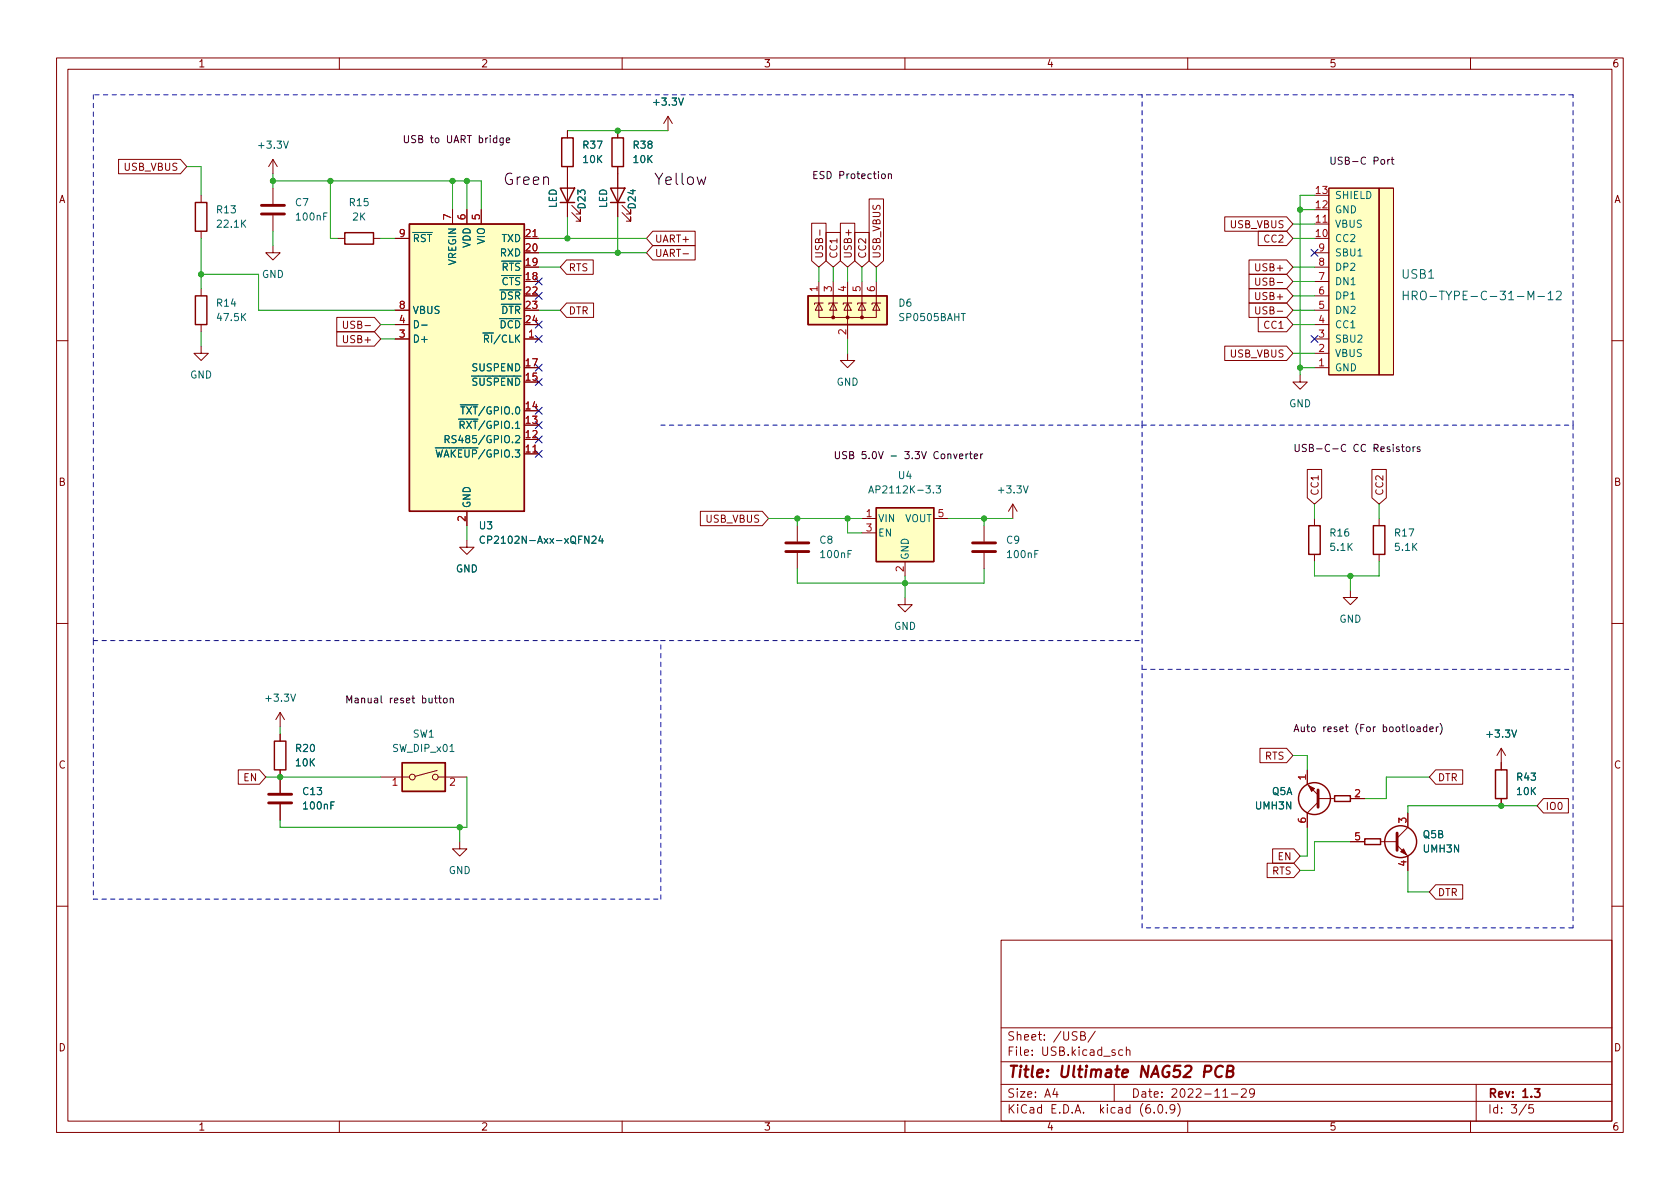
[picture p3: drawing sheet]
<svg xmlns="http://www.w3.org/2000/svg" width="297mm" height="210mm" viewBox="0 0 297 210" stroke-linecap="round" stroke-linejoin="round" font-family="sans-serif">
<g fill="none" stroke="#840000" stroke-width=".18">
<path d="M10 10.2h277v190.1h-277zM12 12.2h273v186.1h-273zM60 10.2v2M110 10.2v2M160 10.2v2M210 10.2v2M260 10.2v2M21 28.2h10.9l1.1 1.3-1.1 1.2h-10.9zM35.6 34.5v1.3M48.3 28.2v2.5M48.3 33.3v2.8M48.3 38.1v2.8"/>
<path d="M48.3 28.2l-.8 1.3M48.3 28.2l.7 1.3M80 37.1v2.5M82.5 37.1v2.5M85.1 37.1v2.5M100.3 23.1v1.3M100.3 29.5v8.8M101.1 37.6l1.5 1.5v-.8v.8h-.7M101.1 36.3l1.5 1.5v-.7v.7h-.7M109.2 23.1v1.3M109.2 29.5v8.8M110 37.6l1.5 1.5v-.8v.8h-.8"/>
<path d="M110 36.3l1.5 1.5v-.7v.7h-.8M118.1 20.6l-.8 1.2M118.1 20.6v2.5M118.1 20.6l.8 1.2M143.5 39.5h2.6v6.6l-1.3 1.1-1.3-1.1zM148.6 39.5h2.5v6.6l-1.2 1.1-1.3-1.1zM153.7 35.2h2.5v10.9l-1.3 1.1-1.2-1.1zM216.5 38.3h11l1.1 1.3-1.1 1.3h-11zM232.4 39.6h2.5M234.9 33.3h8.9v33h-8.9zM243.8 33.3h2.6v33h-2.6zM35.6 40.9v1.3"/>
<path d="M35.6 51v1.3M35.6 57.4v1.3M48.3 43.4v1.3h1.2l-1.2 1.3-1.3-1.3h1.3M59.5 58.7h6.7l1.1 1.2-1.1 1.3h-6.7zM59.5 56.1h6.7l1.1 1.3-1.1 1.3h-6.7zM59.7 42.2h1.3M60.7 56.8v1l.3 .3h.2l.3-.3v-1M66 42.2h1.3M69.8 59.9h2.6M69.8 42.2h2.6M69.8 57.4h2.6M69.8 54.9h2.6"/>
<path d="M92.7 59.9h2.5M92.7 42.2h2.5M100.2 53.6h4.7v2.5h-4.7l-1.1-1.2zM100.2 46h4.7v2.5h-4.7l-1.1-1.3zM115.4 40.9h7.5v2.5h-7.5l-1.1-1.2zM115.4 43.4h7.5v2.6h-7.5l-1.1-1.3zM120.8 44.9h.9M144.8 53.6v2.5h2.5M144.8 53.6l.6 1.3h-1.3zM144.8 49.8v3.8M145 40.7v.9M145.5 53.6h-1.5v.2"/>
<path d="M146 41.1h2.6v5l-1.3 1.1-1.3-1.1zM147.3 53.6v2.5h5.1v-2.5M147.3 53.6l.7 1.3h-1.3zM147.3 49.8v3.8M148.1 53.6h-1.5v.2M149.9 53.6l.6 1.3h-1.3zM149.9 49.8v10.1M150.6 53.6h-1.5v.2M151.1 41.1h2.6v5l-1.3 1.1-1.3-1.1zM152.4 53.6l.6 1.3h-1.2zM152.4 49.8v3.8M153.2 53.6h-1.6v.2"/>
<path d="M154.9 53.6v2.5h-2.5M154.9 53.6l.7 1.3h-1.3zM154.9 49.8v3.8M155.7 53.6h-1.5v.2M220.8 48.5h6.7l1.1 1.3-1.1 1.2h-6.7zM220.8 53.6h6.7l1.1 1.3-1.1 1.2h-6.7zM220.8 51h6.7l1.1 1.3-1.1 1.3h-6.7zM220.8 46h6.7l1.1 1.2-1.1 1.3h-6.7zM222 49.2v1l.3 .2h.2l.2-.2v-1M222 54.3v1l.3 .2h.2l.2-.2v-1M222.5 56.1h5l1.1 1.3-1.1 1.3h-5zM222.5 40.9h5l1.1 1.3-1.1 1.2h-5z"/>
<path d="M232.4 59.9h2.5M232.4 57.4h2.5M232.4 54.9h2.5M232.4 52.3h2.5M232.4 49.8h2.5M232.4 47.2h2.5M232.4 44.7h2.5M10 60.2h2M35.6 61.2v1.3h1.2l-1.2 1.2-1.3-1.2h1.3M149.9 62.5v1.2h1.2l-1.2 1.3-1.3-1.3h1.3M216.5 61.2h11l1.1 1.3-1.1 1.2h-11zM229.9 66.3v1.3h1.2l-1.2 1.2-1.3-1.2h1.3"/>
<path d="M232.4 65h2.5M232.4 62.5h2.5M285 60.2h2M82.5 95.5v1.3h1.3l-1.3 1.2-1.2-1.2h1.2M82.5 90.4v2.6M92.7 80.3h2.5M123.8 90.4h11l1.1 1.3-1.1 1.3h-11zM141 93v2.8M141 97.8v2.8M152.4 91.7h2.5M152.4 94.2h2.5M160 99.3v2.5"/>
<path d="M165.1 91.7h2.5M174 93v2.8M174 97.8v2.8M179.1 89.1l-.8 1.3M179.1 89.1v2.6M179.1 89.1l.7 1.3M231.1 83h2.6v5l-1.3 1.1-1.3-1.1zM232.4 91.7v1.3M232.4 98v1.3M242.6 83h2.5v5l-1.3 1.1-1.2-1.1zM243.8 91.7v1.3M243.8 98v1.3"/>
<path d="M10 110.2h2M160 105.7v1.2h1.3l-1.3 1.3-1.3-1.3h1.3M238.8 104.4v1.3h1.2l-1.2 1.2-1.3-1.2h1.3M285 110.2h2M42.1 136.1h3.8l1.1 1.3-1.1 1.3h-3.8zM49.5 126v2.5M49.5 129.8v1.3M49.5 136.1v4.1M49.5 126l-.7 1.2M49.5 126l.8 1.2M67.3 137.4h5.1M77.3 136.2l-3.9 1.1"/>
<path d="M77.5 137.4h5M222.8 132.3h4.7l1.1 1.3-1.1 1.3h-4.7zM231.1 136.1v2.6l1.9 1.9M253.8 136.1h4.8v2.6h-4.8l-1.1-1.3zM265.4 132.3v3.8M265.4 132.3l-.7 1.3M265.4 132.3l.8 1.3M49.5 142.2v2.8M81.3 148.8v1.3h1.2l-1.2 1.3-1.3-1.3h1.3M224 152.6h4.8l1.1 1.3-1.1 1.3h-4.8zM225 150.1h3.8l1.1 1.3-1.1 1.2h-3.8zM233 141.2h3"/>
<path d="M233 141.9l-1.9 1.9v2.5M238.8 148.8h2.5M238.8 141.2h2.5M244.1 148.8h2.9M247 149.5l1.9 1.9v2.5M248.9 143.8v2.5l-1.9 1.9M253.8 156.5h4.8v2.5h-4.8l-1.1-1.3zM265.4 141.2v1.3M272.9 141.2h4.4v2.6h-4.4l-1.1-1.3zM10 160.2h2M177 166.3h108v32h-108zM285 160.2h2"/>
<path d="M60 198.3v2M110 198.3v2M160 198.3v2M177 194.8h108M177 191.8h108M177 187.8h108M177 181.8h108M186.5 192.5l-.4 1h1M186.9 193v1M191.1 183.1h.5l.2-.1 .1-.3-.2-.2-.6-.1v1.5h.5l.3-.3a.39 .39 0 0 0-.3-.5M193.6 182.4l-1.2 1.9M197 191.8v3"/>
<path d="M198.5 185.7l-.4-.1-.3 .3v.4l.1 .3h.6M199.1 185.8l.3-.2 .3 .1 .1 .9M199.1 185.1v1.5M204.1 196.7v.1M204.9 195.4l.2-.1a.81 .81 0 0 1 .6 .7 .81 .81 0 0 1-.3 .8h-.2a.81 .81 0 0 1-.6-.6 .81 .81 0 0 1 .3-.8zM206.2 196.7v.1M207.7 196l-.3 .3h-.3l-.2-.3 .1-.6 .4-.1 .2 .2a.99 .99 0 0 1-.3 1.3h-.3M208.2 195.1a1.72 1.72 0 0 1 0 2.3M210 198.3v2M216.2 194h.9M217.7 193.5h1.2M219.5 192.7l.6-.2 .2 .2 .1 .3-1 1h1"/>
<path d="M221.8 193.2l-.3 .3-.4-.1-.2-.2 .2-.6 .4-.1 .2 .2a.99 .99 0 0 1-.3 1.3h-.3M260 198.3v2M261 191.8v6.5M269.9 195.3l-1.3 1.9M271.1 195.3h-.7l-.1 .7 .2-.1 .5 .1 .2 .2-.1 .5-.2 .1-.6-.1"/>
<circle cx="72.9" cy="137.4" r=".51"/>
<circle cx="77" cy="137.4" r=".51"/>
</g>
<path d="M271.3 192.5h1l-.5 .6 .4 .1v.7l-.2 .1h-.4l-.3-.1" fill="none" stroke="#840000" stroke-width=".3"/>
<path d="M213 189.5h.7a.55 .55 0 0 0 .5-.5 .55 .55 0 0 0-.3-.5h-.8l-.3 2M216.2 188.7a.88 .88 0 0 0-1-.1 .88 .88 0 0 0-.3 1 .69 .69 0 0 0 .3 .8 .69 .69 0 0 0 .8-.1M217 189.4l.8-.1a.46 .46 0 0 0 .3-.4 .46 .46 0 0 0-.3-.4h-.7l-.3 2h.8a.53 .53 0 0 0 .5-.5 .53 .53 0 0 0-.5-.6" fill="none" stroke="#840000" stroke-width=".4"/>
<path d="M46.2 37.8h4.1M46.2 36.3h4.1M138.9 97.5h4.1M138.9 96h4.1M172 97.5h4M172 96h4M233 139.7v3M47.5 142h4.1M47.5 140.5h4.1M247 147.3v3.1" fill="none" stroke="#840000" stroke-width=".51"/>
<g fill="#ffffc2" stroke="#ffffc2" stroke-width=".18">
<path d="M72.4 39.6h20.3v50.8h-20.3z"/>
<path d="M243.8 33.3h2.6v33h-2.6z"/>
<path d="M234.9 33.3h8.9v33h-8.9z"/>
<path d="M142.9 52.3h13.9v5.1h-13.9z"/>
<path d="M71.1 134.9h7.6v5h-7.6z"/>
<path d="M154.9 89.8h10.2v9.5h-10.2z"/>
</g>
<g fill="none" stroke="#840000" stroke-width=".25">
<path d="M34.5 35.8h2.1v5.1h-2.1zM72.4 39.6h20.3v50.8h-20.3zM99.1 33.3h2.5l-1.3 2.5zM99.1 35.8h2.5M99.3 24.4h2v5.1h-2zM107.9 33.3h2.6l-1.3 2.5zM107.9 35.8h2.6M108.2 24.4h2v5.1h-2zM34.5 52.3h2.1v5.1h-2.1zM61 41.1h5v2.1h-5zM142.9 52.3h13.9v5.1h-13.9zM154.9 89.8h10.2v9.5h-10.2z"/>
<path d="M231.4 93h2v5h-2zM242.8 93h2.1v5h-2.1zM48.5 131.1h2v5h-2zM71.1 134.9h7.6v5h-7.6zM264.4 136.1h2v5.1h-2zM236 140.7h2.8v1h-2.8zM241.3 148.3h2.8v1h-2.8z"/>
<circle cx="232.4" cy="141.2" r="2.82"/>
<circle cx="247.6" cy="148.8" r="2.82"/>
</g>
<g fill="none" stroke="#006464" stroke-width=".18">
<path d="M74.5 57.5h1M248.1 51.5v1.5M248.1 52.2h.9M249 51.5v1.5M249.7 52.3l.7-.1 .2-.2-.1-.4-.2-.1h-.6v1.5M250.1 52.3l.5 .7M273.7 51.9l.5-.4v1.5M273.7 53h.9M275.2 51.6l.6-.1 .2 .1v.3v.2l-.9 .9h.9M78.7 77.7l.6-.1 .1-.2v-.3l-.7-.1v1.3M79 77.7l.4 .6M80.6 77.1l-.4-.1-.2 .1v.4l.5 .2 .1 .4-.2 .2-.5-.1"/>
<path d="M85.7 94.9a.6 .6 0 0 0-.9 .4 .6 .6 0 0 0 .6 .8l.3-.1M104.7 94.9l.5-.1 .2 .4-.8 .9h.8M106.2 94.7l-.3 .9h.8M106.5 95.2v.9M153.6 87.2l.4-1.3 .5 1.3M153.7 86.8h.6M165.5 85.9h.8l-.4 .5 .3 .1v.6l-.1 .1-.6-.1"/>
</g>
<g fill="#840000" stroke="#840000" stroke-width=".18">
<path d="M247.6 150.6l.6-.5 .5 1z"/>
<path d="M231.4 138.9l1 .5-.5 .5z"/>
<circle cx="147.3" cy="56.1" r=".25"/>
<circle cx="149.9" cy="56.1" r=".25"/>
<circle cx="152.4" cy="56.1" r=".25"/>
</g>
<g fill="none" stroke="#0f0f0f" stroke-width=".18">
<path d="M89 24.4v1l-.3 .3-.3-.1M89 24.5l-.4-.1-.2 .2 .1 .6h.5M89.5 24.8l.6-.1v-.2l-.4-.1-.2 .2 .1 .6h.5M123.3 31.3l.3 1.3 .4-.9 .4 .9 .4-1.3M156 30.8l.3-.1 .2 .3v.3l-.2 .3-.3-.1-.1-.2zM157.1 30.9l.2-.2 .3 .1v.8M157.1 30.7v.9M244.3 28.3l.3-.1 .2 .2v.4l-.2 .2h-.3l-.1-.2zM245.4 28.2v.8M245.7 28.2l-.3 .2M246 28.2h.5M246.2 27.8v1.1l.3 .1"/>
<path d="M171.6 79.8v1.1l.3 .2M247.8 79h.5M248 78.6v1.1l.3 .1M248.8 79.1l.3-.1 .2 .2v.4l-.2 .2h-.3l-.2-.2zM249.8 79v.8M250.2 79l-.4 .2M251.1 79.1l-.3-.1-.2 .2v.2l.5 .1v.3h-.5M168.6 80.3l.3 .8 .3-.8M169.7 80.7l.6-.1-.1-.3h-.4l-.1 .2v.6h.5M170.8 80.3v.8M171.2 80.3l-.4 .2M171.4 80.3h.5"/>
<path d="M172.3 80.7l.6-.1-.1-.3h-.4l-.1 .2v.6h.5M173.4 80.3v.8M173.8 80.3l-.4 .2M76.8 123.5h.5M77 123v1.1l.3 .2M77.5 123.5h.5M77.7 123v1.1l.3 .2M78.5 123.5h.3l.3 .2v.4l-.3 .2-.3-.1-.1-.1zM79.6 123.6l.2-.1h.3v.8M79.6 123.5v.8M250.6 128.6h.5v.8M251.1 128.8l-.4 .1-.2 .2 .2 .3 .4-.1"/>
<path d="M252.3 128.6l-.4-.1-.2 .3 .1 .5h.5M252.3 128.1v1.3M252.8 129l.6-.2v-.2l-.4-.1-.2 .2 .1 .6h.5M254 128.5v.9M254.3 128.5l-.3 .3M254.6 127.9a1.46 1.46 0 0 1 0 2"/>
</g>
<g fill="none" stroke="#0000c2" stroke-width=".18" stroke-dasharray=".8 .8">
<path d="M16.5 16.8v96.5M278.1 16.8h-261.6M116.8 75.2h85.1M201.9 75.2v-58.4M201.9 75.2h76.2M278.1 75.2v-58.4M278.1 75.2v88.9M16.5 113.3h100.3M16.5 113.3v45.7M116.8 113.3h85.1M201.9 118.4h76.2M16.5 159h100.3"/>
<path d="M116.8 159v-45.7M201.9 164.1v-88.9M278.1 164.1h-76.2"/>
</g>
<g fill="none" stroke="#009600" stroke-width=".18">
<path d="M33 29.5h2.6v5M48.3 32h36.8v5.1M48.3 30.7v2.6M58.4 32v10.2h1.3M80 32v5.1M82.5 32v5.1M100.3 38.3v3.9M100.3 23.1h17.8M109.2 38.3v6.4M228.6 39.6h3.8M229.9 37.1h2.5M232.4 34.5h-2.5v31.8"/>
<path d="M35.6 48.5h10.1v6.4h24.1M35.6 42.2v8.8M35.6 58.7v2.5M48.3 40.9v2.5M67.3 42.2h2.5M67.3 59.9h2.5M67.3 57.4h2.5M95.2 54.9h3.9M95.2 42.2h19.1M95.2 44.7h19.1M95.2 47.2h3.9M144.8 47.2v2.6"/>
<path d="M147.3 47.2v2.6M149.9 47.2v2.6M149.9 59.9v2.6M152.4 47.2v2.6M154.9 47.2v2.6M228.6 54.9h3.8M228.6 42.2h3.8M228.6 47.2h3.8M228.6 52.3h3.8M228.6 49.8h3.8M228.6 57.4h3.8M228.6 62.5h3.8"/>
<path d="M229.9 65h2.5M82.5 93v2.5M135.9 91.7h16.5M141 91.7v1.3M149.9 91.7v2.5h2.5M167.6 91.7h11.5M174 91.7v1.3M232.4 99.3v2.5h11.4v-2.5M232.4 89.1v2.6M243.8 89.1v2.6M141 100.6v2.5h33v-2.5M160 101.8v3.9"/>
<path d="M238.8 101.8v2.6M47 137.4h20.3M49.5 128.5v1.3M82.5 137.4v8.9h-33v-1.3M228.6 133.6h2.5v2.5M252.7 137.4h-7.6v3.8h-3.8M81.3 146.3v2.5M231.1 146.3v5.1h-1.2M238.8 148.8h-6.4v5.1h-2.5M248.9 153.9v3.8h3.8M271.8 142.5h-22.9v1.3"/>
</g>
<g fill="none" stroke="#000084" stroke-width=".18">
<path d="M94.6 59.3l1.3 1.2M94.6 49.2l1.3 1.2M94.6 51.7l1.3 1.2M94.6 56.8l1.3 1.2M95.9 59.3l-1.3 1.2M95.9 49.2l-1.3 1.2M95.9 51.7l-1.3 1.2M95.9 56.8l-1.3 1.2M231.8 44.1l1.2 1.2M231.8 59.3l1.2 1.2M233 44.1l-1.2 1.2M233 59.3l-1.2 1.2"/>
<path d="M94.6 77.1l1.3 1.2M94.6 74.6l1.3 1.2M94.6 79.6l1.3 1.3M94.6 64.4l1.3 1.2M94.6 72l1.3 1.2M94.6 66.9l1.3 1.3M95.9 77.1l-1.3 1.2M95.9 74.6l-1.3 1.2M95.9 79.6l-1.3 1.3M95.9 64.4l-1.3 1.2M95.9 72l-1.3 1.2M95.9 66.9l-1.3 1.3"/>
</g>
<g fill="#009600" stroke="#009600" stroke-width=".18">
<circle cx="58.4" cy="32" r=".46"/>
<circle cx="48.3" cy="32" r=".46"/>
<circle cx="82.5" cy="32" r=".46"/>
<circle cx="80" cy="32" r=".46"/>
<circle cx="109.2" cy="23.1" r=".46"/>
<circle cx="229.9" cy="37.1" r=".46"/>
<circle cx="229.9" cy="65" r=".46"/>
<circle cx="49.5" cy="137.4" r=".46"/>
<circle cx="35.6" cy="48.5" r=".46"/>
<circle cx="81.3" cy="146.3" r=".46"/>
<circle cx="174" cy="91.7" r=".46"/>
<circle cx="149.9" cy="91.7" r=".46"/>
<circle cx="141" cy="91.7" r=".46"/>
<circle cx="160" cy="103.1" r=".46"/>
<circle cx="109.2" cy="44.7" r=".46"/>
<circle cx="100.3" cy="42.2" r=".46"/>
<circle cx="238.8" cy="101.8" r=".46"/>
<circle cx="265.4" cy="142.5" r=".46"/>
</g>
<g font-size="2.8" fill="#0f0f0f">
<text x="88.9" y="32.7">Green</text>
<text x="115.6" y="32.7">Yellow</text>
</g>
<text font-size="2.8" fill="#840000" x="178" y="190.6">Title: Ultimate NAG52 PCB</text>
<g font-size="2.1" fill="#006464">
<text x="247.9" y="49.3">USB1</text>
<text x="251.1" y="53.1">HRO-TYPE-C-31-M-12</text>
</g>
<g font-size="2.1" fill="#840000">
<text x="178" y="184">Sheet: /USB/</text>
<text x="178" y="186.7">File: USB.kicad_sch</text>
<text x="178" y="196.9">KiCad E.D.A. kicad (6.0.9)</text>
<text x="178" y="194.1">Size: A4</text>
<text x="200" y="194.1">Date: 2022-11-29</text>
<text x="263" y="194.1">Rev: 1.3</text>
<text x="263" y="196.9">Id: 3/5</text>
</g>
<g font-size="1.8" fill="#840000">
<text x="35" y="11.9">1</text>
<text x="85" y="11.9">2</text>
<text x="135" y="11.9">3</text>
<text x="185" y="11.9">4</text>
<text x="235" y="11.9">5</text>
<text x="285" y="11.9">6</text>
<text x="10.3" y="35.9">A</text>
<text x="22" y="30.2">USB_VBUS</text>
<text x="285.3" y="35.9">A</text>
<text x="217.5" y="40.3">USB_VBUS</text>
<text x="100.5" y="48">RTS</text>
<text x="115.7" y="42.9">UART+</text>
<text x="115.7" y="45.4">UART-</text>
<text x="145.5" y="45.8" transform="rotate(-90 145.5 45.8)">USB-</text>
<text x="148" y="45.8" transform="rotate(-90 148 45.8)">CC1</text>
<text x="150.6" y="45.8" transform="rotate(-90 150.6 45.8)">USB+</text>
<text x="153.1" y="45.8" transform="rotate(-90 153.1 45.8)">CC2</text>
<text x="155.7" y="45.8" transform="rotate(-90 155.7 45.8)">USB_VBUS</text>
<text x="222.4" y="48">USB+</text>
<text x="223.6" y="42.9">CC2</text>
<text x="222.4" y="53">USB+</text>
<text x="222.8" y="50.5">USB-</text>
<text x="61.6" y="58.1">USB-</text>
<text x="100.5" y="55.6">DTR</text>
<text x="222.8" y="55.6">USB-</text>
<text x="223.6" y="58.1">CC1</text>
<text x="61.1" y="60.7">USB+</text>
<text x="217.5" y="63.2">USB_VBUS</text>
<text x="10.3" y="85.9">B</text>
<text x="233.1" y="87.7" transform="rotate(-90 233.1 87.7)">CC1</text>
<text x="244.6" y="87.7" transform="rotate(-90 244.6 87.7)">CC2</text>
<text x="285.3" y="85.9">B</text>
<text x="124.8" y="92.4">USB_VBUS</text>
<text x="10.3" y="135.9">C</text>
<text x="223.6" y="134.3">RTS</text>
<text x="285.3" y="135.9">C</text>
<text x="43.1" y="138.1">EN</text>
<text x="254.2" y="138.1">DTR</text>
<text x="273.2" y="143.2">IO0</text>
<text x="224.9" y="154.6">RTS</text>
<text x="226" y="152.1">EN</text>
<text x="254.2" y="158.5">DTR</text>
<text x="10.3" y="185.9">D</text>
<text x="285.3" y="185.9">D</text>
<text x="35" y="199.9">1</text>
<text x="85" y="199.9">2</text>
<text x="135" y="199.9">3</text>
<text x="185" y="199.9">4</text>
<text x="235" y="199.9">5</text>
<text x="285" y="199.9">6</text>
</g>
<g font-size="1.8" fill="#006464">
<text x="115.8" y="18.7">+3.3V</text>
<text x="45.9" y="26.3">+3.3V</text>
<text x="103.2" y="26.3">R37</text>
<text x="103.2" y="28.8">10K</text>
<text x="112.1" y="26.3">R38</text>
<text x="112.1" y="28.8">10K</text>
<text x="236" y="35.2">SHIELD</text>
<text x="38.4" y="37.7">R13</text>
<text x="38.6" y="40.3">22.1K</text>
<text x="52.3" y="36.4">C7</text>
<text x="52.5" y="39">100nF</text>
<text x="61.9" y="36.4">R15</text>
<text x="62.4" y="39">2K</text>
<text x="98.4" y="36.8" transform="rotate(-90 98.4 36.8)">LED</text>
<text x="103.5" y="36.8" transform="rotate(-90 103.5 36.8)">D23</text>
<text x="107.3" y="36.8" transform="rotate(-90 107.3 36.8)">LED</text>
<text x="112.4" y="36.8" transform="rotate(-90 112.4 36.8)">D24</text>
<text x="236" y="40.3">VBUS</text>
<text x="236" y="37.7">GND</text>
<text x="72.9" y="42.8">~{RST}</text>
<text x="80.6" y="46.9" transform="rotate(-90 80.6 46.9)">VREGIN</text>
<text x="83.2" y="43.9" transform="rotate(-90 83.2 43.9)">VDD</text>
<text x="85.7" y="43.2" transform="rotate(-90 85.7 43.2)">VIO</text>
<text x="87.3" y="47.9">~{RTS}</text>
<text x="88.5" y="45.3">RXD</text>
<text x="88.7" y="42.8">TXD</text>
<text x="236" y="42.8">CC2</text>
<text x="236" y="47.9">DP2</text>
<text x="236" y="45.3">SBU1</text>
<text x="46.3" y="49.1">GND</text>
<text x="87.1" y="53">~{DSR}</text>
<text x="87.3" y="50.4">~{CTS}</text>
<text x="236" y="53">DP1</text>
<text x="236" y="50.4">DN1</text>
<text x="38.4" y="54.2">R14</text>
<text x="38.6" y="56.8">47.5K</text>
<text x="72.9" y="58">D-</text>
<text x="72.9" y="55.5">VBUS</text>
<text x="87" y="58">~{DCD}</text>
<text x="87.2" y="55.5">~{DTR}</text>
<text x="158.9" y="54.2">D6</text>
<text x="159.2" y="56.8">SP0505BAHT</text>
<text x="236" y="58">CC1</text>
<text x="236" y="55.5">DN2</text>
<text x="72.9" y="60.6">D+</text>
<text x="83.7" y="65.7">SUSPEND</text>
<text x="84.9" y="60.6">~{RI}/CLK</text>
<text x="236" y="65.7">GND</text>
<text x="236" y="63.1">VBUS</text>
<text x="236" y="60.6">SBU2</text>
<text x="33.6" y="66.9">GND</text>
<text x="82.3" y="68.2">~{SUSPEND}</text>
<text x="147.9" y="68.2">GND</text>
<text x="80.9" y="75.8">~{RXT}/GPIO.1</text>
<text x="81.1" y="73.3">~{TXT}/GPIO.0</text>
<text x="227.9" y="72">GND</text>
<text x="76.6" y="80.9">~{WAKEUP}/GPIO.3</text>
<text x="80.4" y="78.4">RS485/GPIO.2</text>
<text x="83.2" y="89.9" transform="rotate(-90 83.2 89.9)">GND</text>
<text x="154.7" y="87.2">AP2112K-3.3</text>
<text x="158.9" y="84.7">U4</text>
<text x="176.7" y="87.2">+3.3V</text>
<text x="84.8" y="93.6">U3</text>
<text x="155.2" y="92.3">VIN</text>
<text x="155.2" y="94.9">EN</text>
<text x="159.9" y="92.3">VOUT</text>
<text x="235.3" y="94.9">R16</text>
<text x="246.7" y="94.9">R17</text>
<text x="80.6" y="101.2">GND</text>
<text x="86.4" y="96.1">CP2102N-Axx-xQFN24</text>
<text x="145" y="96.1">C8</text>
<text x="145.2" y="98.7">100nF</text>
<text x="160.7" y="99.1" transform="rotate(-90 160.7 99.1)">GND</text>
<text x="178" y="96.1">C9</text>
<text x="178.3" y="98.7">100nF</text>
<text x="235.3" y="97.4">5.1K</text>
<text x="246.7" y="97.4">5.1K</text>
<text x="158.1" y="111.4">GND</text>
<text x="236.8" y="110.1">GND</text>
<text x="47.2" y="124.1">+3.3V</text>
<text x="73" y="130.4">SW1</text>
<text x="263.1" y="130.4">+3.3V</text>
<text x="52.4" y="133">R20</text>
<text x="52.4" y="135.5">10K</text>
<text x="69.6" y="133">SW_DIP_x01</text>
<text x="53.6" y="140.6">C13</text>
<text x="53.8" y="143.1">100nF</text>
<text x="222.1" y="143.1">UMH3N</text>
<text x="224.9" y="140.6">Q5A</text>
<text x="268.3" y="138">R43</text>
<text x="268.3" y="140.6">10K</text>
<text x="251.6" y="148.2">Q5B</text>
<text x="79.3" y="154.6">GND</text>
<text x="251.7" y="150.7">UMH3N</text>
</g>
<g font-size="1.8" fill="#0f0f0f">
<text x="71.1" y="25.3">USB to UART bridge</text>
<text x="234.9" y="29.1">USB-C Port</text>
<text x="143.5" y="31.6">ESD Protection</text>
<text x="147.3" y="81.2">USB 5.0V - 3.3V Converter</text>
<text x="228.6" y="79.9">USB-C-C CC Resistors</text>
<text x="61" y="124.4">Manual reset button</text>
<text x="228.6" y="129.4">Auto reset (For bootloader)</text>
</g>
<g font-size="1.8" fill="#a90000">
<text x="232.7" y="34.3">13</text>
<text x="70.6" y="41.9">9</text>
<text x="79.8" y="38.8" transform="rotate(-90 79.8 38.8)">7</text>
<text x="82.3" y="38.8" transform="rotate(-90 82.3 38.8)">6</text>
<text x="84.8" y="38.8" transform="rotate(-90 84.8 38.8)">5</text>
<text x="93" y="41.9">21</text>
<text x="232.7" y="41.9">10</text>
<text x="232.7" y="39.4">11</text>
<text x="232.7" y="36.8">12</text>
<text x="93" y="47">19</text>
<text x="93" y="44.4">20</text>
<text x="233.2" y="47">8</text>
<text x="233.2" y="44.4">9</text>
<text x="93" y="49.5">18</text>
<text x="93" y="52.1">22</text>
<text x="144.5" y="51.5" transform="rotate(-90 144.5 51.5)">1</text>
<text x="147.1" y="51.5" transform="rotate(-90 147.1 51.5)">3</text>
<text x="149.6" y="51.5" transform="rotate(-90 149.6 51.5)">4</text>
<text x="152.1" y="51.5" transform="rotate(-90 152.1 51.5)">5</text>
<text x="154.7" y="51.5" transform="rotate(-90 154.7 51.5)">6</text>
<text x="233.2" y="52.1">6</text>
<text x="233.2" y="49.5">7</text>
<text x="70.6" y="59.7">3</text>
<text x="70.6" y="57.1">4</text>
<text x="70.6" y="54.6">8</text>
<text x="93" y="54.6">23</text>
<text x="93" y="57.1">24</text>
<text x="93.5" y="59.7">1</text>
<text x="149.6" y="59.2" transform="rotate(-90 149.6 59.2)">2</text>
<text x="233.2" y="59.7">3</text>
<text x="233.2" y="57.1">4</text>
<text x="233.2" y="54.6">5</text>
<text x="93" y="64.8">17</text>
<text x="233.2" y="64.8">1</text>
<text x="233.2" y="62.2">2</text>
<text x="93" y="67.3">15</text>
<text x="93" y="77.5">12</text>
<text x="93" y="74.9">13</text>
<text x="93" y="72.4">14</text>
<text x="93" y="80">11</text>
<text x="82.3" y="92.2" transform="rotate(-90 82.3 92.2)">2</text>
<text x="153.2" y="91.4">1</text>
<text x="153.2" y="94">3</text>
<text x="165.9" y="91.4">5</text>
<text x="159.8" y="101.1" transform="rotate(-90 159.8 101.1)">2</text>
<text x="230.9" y="137.9" transform="rotate(-90 230.9 137.9)">1</text>
<text x="69.4" y="138.9">1</text>
<text x="79.5" y="138.9">2</text>
<text x="239.5" y="141">2</text>
<text x="230.9" y="145.5" transform="rotate(-90 230.9 145.5)">6</text>
<text x="239.5" y="148.6">5</text>
<text x="248.7" y="145.5" transform="rotate(-90 248.7 145.5)">3</text>
<text x="248.7" y="153.1" transform="rotate(-90 248.7 153.1)">4</text>
</g>
</svg>
